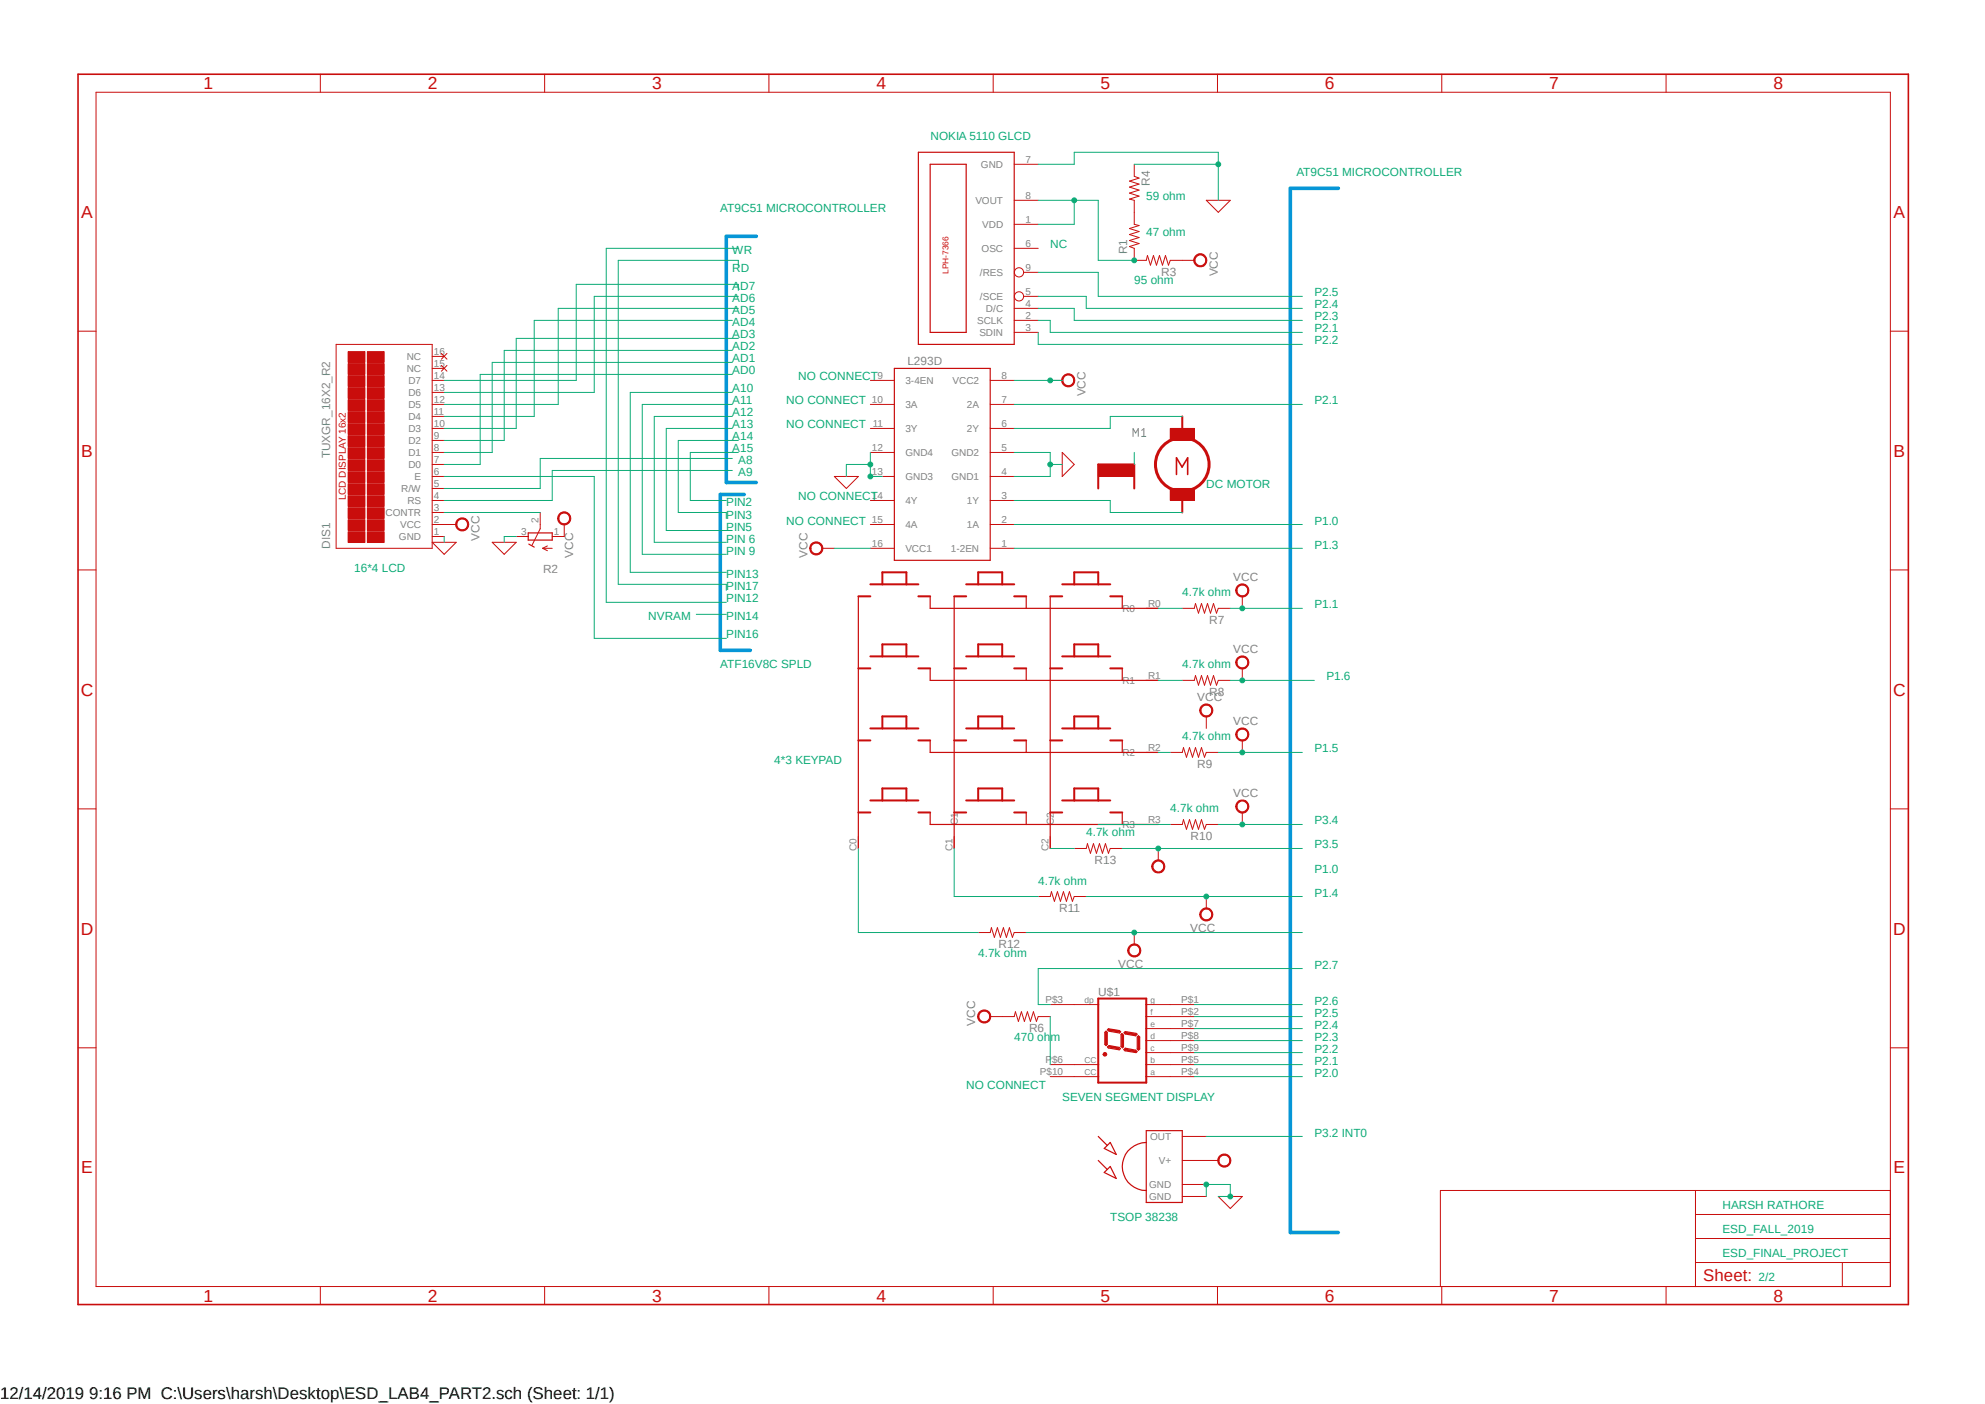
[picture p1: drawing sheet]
<svg xmlns="http://www.w3.org/2000/svg" width="420mm" height="297mm" viewBox="0 0 420 297" stroke-linecap="round" stroke-linejoin="round" font-family="sans-serif">
<path d="M16 15.4l388.2 261.2M404.2 15.4l-388.2 261.2" fill="none" stroke="#fff" stroke-width=".21"/>
<path d="M239.7 92.3v-1.6l.6 .9 .5-.9v1.6M241.6 91.1l.4-.4v1.6M241.6 92.3h.8" fill="none" stroke="#808080" stroke-width=".21"/>
<path d="M71.1 72.9h20.3v43.1h-20.3z" fill="none" stroke="#c90d0c" stroke-width=".21"/>
<path d="M73.7 112.5h3.5v2.3h-3.5z" fill-rule="evenodd" fill="#c90d0c"/>
<path d="M73.7 112.5h3.5v2.3h-3.5z" fill="none" stroke="#c90d0c" stroke-width=".21"/>
<path d="M77.7 112.5h3.6v2.3h-3.6z" fill-rule="evenodd" fill="#c90d0c"/>
<path d="M77.7 112.5h3.6v2.3h-3.6z" fill="none" stroke="#c90d0c" stroke-width=".21"/>
<path d="M73.7 109.9h3.5v2.3h-3.5z" fill-rule="evenodd" fill="#c90d0c"/>
<path d="M73.7 109.9h3.5v2.3h-3.5z" fill="none" stroke="#c90d0c" stroke-width=".21"/>
<path d="M77.7 109.9h3.6v2.3h-3.6z" fill-rule="evenodd" fill="#c90d0c"/>
<path d="M77.7 109.9h3.6v2.3h-3.6z" fill="none" stroke="#c90d0c" stroke-width=".21"/>
<path d="M73.7 107.4h3.5v2.3h-3.5z" fill-rule="evenodd" fill="#c90d0c"/>
<path d="M73.7 107.4h3.5v2.3h-3.5z" fill="none" stroke="#c90d0c" stroke-width=".21"/>
<path d="M77.7 107.4h3.6v2.3h-3.6z" fill-rule="evenodd" fill="#c90d0c"/>
<path d="M77.7 107.4h3.6v2.3h-3.6z" fill="none" stroke="#c90d0c" stroke-width=".21"/>
<path d="M73.7 104.9h3.5v2.2h-3.5z" fill-rule="evenodd" fill="#c90d0c"/>
<path d="M73.7 104.9h3.5v2.2h-3.5z" fill="none" stroke="#c90d0c" stroke-width=".21"/>
<path d="M77.7 104.9h3.6v2.2h-3.6z" fill-rule="evenodd" fill="#c90d0c"/>
<path d="M77.7 104.9h3.6v2.2h-3.6z" fill="none" stroke="#c90d0c" stroke-width=".21"/>
<path d="M73.7 102.3h3.5v2.3h-3.5z" fill-rule="evenodd" fill="#c90d0c"/>
<path d="M73.7 102.3h3.5v2.3h-3.5z" fill="none" stroke="#c90d0c" stroke-width=".21"/>
<path d="M77.7 102.3h3.6v2.3h-3.6z" fill-rule="evenodd" fill="#c90d0c"/>
<path d="M77.7 102.3h3.6v2.3h-3.6z" fill="none" stroke="#c90d0c" stroke-width=".21"/>
<path d="M73.7 99.8h3.5v2.3h-3.5z" fill-rule="evenodd" fill="#c90d0c"/>
<path d="M73.7 99.8h3.5v2.3h-3.5z" fill="none" stroke="#c90d0c" stroke-width=".21"/>
<path d="M77.7 99.8h3.6v2.3h-3.6z" fill-rule="evenodd" fill="#c90d0c"/>
<path d="M77.7 99.8h3.6v2.3h-3.6z" fill="none" stroke="#c90d0c" stroke-width=".21"/>
<path d="M73.7 97.2h3.5v2.3h-3.5z" fill-rule="evenodd" fill="#c90d0c"/>
<path d="M73.7 97.2h3.5v2.3h-3.5z" fill="none" stroke="#c90d0c" stroke-width=".21"/>
<path d="M77.7 97.2h3.6v2.3h-3.6z" fill-rule="evenodd" fill="#c90d0c"/>
<path d="M77.7 97.2h3.6v2.3h-3.6z" fill="none" stroke="#c90d0c" stroke-width=".21"/>
<path d="M73.7 94.7h3.5v2.3h-3.5z" fill-rule="evenodd" fill="#c90d0c"/>
<path d="M73.7 94.7h3.5v2.3h-3.5z" fill="none" stroke="#c90d0c" stroke-width=".21"/>
<path d="M77.7 94.7h3.6v2.3h-3.6z" fill-rule="evenodd" fill="#c90d0c"/>
<path d="M77.7 94.7h3.6v2.3h-3.6z" fill="none" stroke="#c90d0c" stroke-width=".21"/>
<path d="M73.7 92.2h3.5v2.2h-3.5z" fill-rule="evenodd" fill="#c90d0c"/>
<path d="M73.7 92.2h3.5v2.2h-3.5z" fill="none" stroke="#c90d0c" stroke-width=".21"/>
<path d="M77.7 92.2h3.6v2.2h-3.6z" fill-rule="evenodd" fill="#c90d0c"/>
<path d="M77.7 92.2h3.6v2.2h-3.6z" fill="none" stroke="#c90d0c" stroke-width=".21"/>
<path d="M73.7 89.6h3.5v2.3h-3.5z" fill-rule="evenodd" fill="#c90d0c"/>
<path d="M73.7 89.6h3.5v2.3h-3.5z" fill="none" stroke="#c90d0c" stroke-width=".21"/>
<path d="M77.7 89.6h3.6v2.3h-3.6z" fill-rule="evenodd" fill="#c90d0c"/>
<path d="M77.7 89.6h3.6v2.3h-3.6z" fill="none" stroke="#c90d0c" stroke-width=".21"/>
<path d="M73.7 87.1h3.5v2.3h-3.5z" fill-rule="evenodd" fill="#c90d0c"/>
<path d="M73.7 87.1h3.5v2.3h-3.5z" fill="none" stroke="#c90d0c" stroke-width=".21"/>
<path d="M77.7 87.1h3.6v2.3h-3.6z" fill-rule="evenodd" fill="#c90d0c"/>
<path d="M77.7 87.1h3.6v2.3h-3.6z" fill="none" stroke="#c90d0c" stroke-width=".21"/>
<path d="M73.7 84.5h3.5v2.3h-3.5z" fill-rule="evenodd" fill="#c90d0c"/>
<path d="M73.7 84.5h3.5v2.3h-3.5z" fill="none" stroke="#c90d0c" stroke-width=".21"/>
<path d="M77.7 84.5h3.6v2.3h-3.6z" fill-rule="evenodd" fill="#c90d0c"/>
<path d="M77.7 84.5h3.6v2.3h-3.6z" fill="none" stroke="#c90d0c" stroke-width=".21"/>
<path d="M73.7 82h3.5v2.3h-3.5z" fill-rule="evenodd" fill="#c90d0c"/>
<path d="M73.7 82h3.5v2.3h-3.5z" fill="none" stroke="#c90d0c" stroke-width=".21"/>
<path d="M77.7 82h3.6v2.3h-3.6z" fill-rule="evenodd" fill="#c90d0c"/>
<path d="M77.7 82h3.6v2.3h-3.6z" fill="none" stroke="#c90d0c" stroke-width=".21"/>
<path d="M73.7 79.5h3.5v2.2h-3.5z" fill-rule="evenodd" fill="#c90d0c"/>
<path d="M73.7 79.5h3.5v2.2h-3.5z" fill="none" stroke="#c90d0c" stroke-width=".21"/>
<path d="M77.7 79.5h3.6v2.2h-3.6z" fill-rule="evenodd" fill="#c90d0c"/>
<path d="M77.7 79.5h3.6v2.2h-3.6z" fill="none" stroke="#c90d0c" stroke-width=".21"/>
<path d="M73.7 76.9h3.5v2.3h-3.5z" fill-rule="evenodd" fill="#c90d0c"/>
<path d="M73.7 76.9h3.5v2.3h-3.5z" fill="none" stroke="#c90d0c" stroke-width=".21"/>
<path d="M77.7 76.9h3.6v2.3h-3.6z" fill-rule="evenodd" fill="#c90d0c"/>
<path d="M77.7 76.9h3.6v2.3h-3.6z" fill="none" stroke="#c90d0c" stroke-width=".21"/>
<path d="M73.7 74.4h3.5v2.3h-3.5z" fill-rule="evenodd" fill="#c90d0c"/>
<path d="M73.7 74.4h3.5v2.3h-3.5z" fill="none" stroke="#c90d0c" stroke-width=".21"/>
<path d="M77.7 74.4h3.6v2.3h-3.6z" fill-rule="evenodd" fill="#c90d0c"/>
<g fill="none" stroke="#c90d0c" stroke-width=".21">
<path d="M77.7 74.4h3.6v2.3h-3.6zM91.4 77.9h2.6M91.4 75.4h2.6M93.4 77.3l1.2 1.2M93.4 74.8l1.2 1.2M94.6 77.3l-1.2 1.2M94.6 74.8l-1.2 1.2M91.4 98.3h2.6M91.4 95.7h2.6M91.4 93.2h2.6M91.4 90.6h2.6M91.4 88.1h2.6"/>
<path d="M91.4 85.6h2.6M91.4 83h2.6M91.4 80.5h2.6M91.4 113.5h2.6M91.4 111h2.6M91.4 108.4h2.6M91.4 105.9h2.6M91.4 103.3h2.6M91.4 100.8h2.6M91.4 114.7h5.1l-2.5 2.6zM104.1 114.7h5.1l-2.5 2.6zM109.2 113.5h2.6"/>
<path d="M114.3 108.4v3.4l-1.7 3.6M114.8 116h2M114.8 116l1 .5M115.8 115.5l-1 .5M116.8 113.5h2.6"/>
</g>
<path d="M111.8 112.7h5v1.6h-5zM111.9 115.1l1.1 .6" fill="none" stroke="#c90d0c" stroke-width=".25"/>
<path d="M118.3 108.8a1.4 1.4 0 0 1 2.3 .1 1.4 1.4 0 0 1-.8 2.1 1.4 1.4 0 0 1-1.8-1.3h.2a1.13 1.13 0 0 1 1.6-1.1 1.13 1.13 0 0 1 .4 1.8 1.13 1.13 0 0 1-1.9-.3l-.1-.4h-.2z" fill-rule="evenodd" fill="#c90d0c"/>
<path d="M118.3 108.8a1.4 1.4 0 0 1 2.3 .1 1.4 1.4 0 0 1-.8 2.1 1.4 1.4 0 0 1-1.8-1.3h.2a1.13 1.13 0 0 1 1.6-1.1 1.13 1.13 0 0 1 .4 1.8 1.13 1.13 0 0 1-1.9-.3l-.1-.4h-.2zM119.4 111v2.5" fill="none" stroke="#c90d0c" stroke-width=".21"/>
<path d="M96.7 110a1.4 1.4 0 0 1 2.3 .2 1.4 1.4 0 0 1-.8 2.1 1.4 1.4 0 0 1-1.8-1.3h.2a1.13 1.13 0 0 1 1.6-1.2 1.13 1.13 0 0 1 .4 1.9 1.13 1.13 0 0 1-1.9-.4l-.1-.3h-.2z" fill-rule="evenodd" fill="#c90d0c"/>
<g fill="none" stroke="#c90d0c" stroke-width=".21">
<path d="M214.6 34.8h5.1M240 34.8v2.5l1 .4-2 .6 2 .6-2 .7 2 .6-2 .7 2 .6-2 .6 1 .3v5.1l1 .2-2 .6 2 .7-2 .6 2 .6-2 .7 2 .6-2 .7 1 .3v2.6h2.5l.3-1 .6 2 .7-2 .6 2 .6-2 .7 2 .6-2 .6 2 .4-1h2.5M214.6 47.5h5.1M214.6 52.5h5.1M214.6 42.4h5.1M216.6 57.6h3.1M255.2 42.4h5.1l-2.5 2.5zM214.6 67.8h5.1M214.6 70.3h5.1M214.6 65.2h5.1M216.6 62.7h3.1M94 111h2.5"/>
<path d="M96.7 110a1.4 1.4 0 0 1 2.3 .2 1.4 1.4 0 0 1-.8 2.1 1.4 1.4 0 0 1-1.8-1.3h.2a1.13 1.13 0 0 1 1.6-1.2 1.13 1.13 0 0 1 .4 1.9 1.13 1.13 0 0 1-1.9-.4l-.1-.3h-.2z"/>
<circle cx="215.6" cy="57.6" r=".98"/>
<circle cx="215.6" cy="62.7" r=".98"/>
</g>
<path d="M194.3 32.2h20.3v40.7h-20.3zM196.8 34.8h7.6v35.5h-7.6z" fill="none" stroke="#c90d0c" stroke-width=".25"/>
<path d="M252.9 54.2a1.39 1.39 0 0 1 2.2 .1 1.39 1.39 0 0 1-.8 2.1 1.39 1.39 0 0 1-1.7-1.3h.2a1.15 1.15 0 0 1 1.6-1.2 1.15 1.15 0 0 1 .4 1.9 1.15 1.15 0 0 1-1.9-.3l-.1-.4h-.2z" fill-rule="evenodd" fill="#c90d0c"/>
<g fill="none" stroke="#c90d0c" stroke-width=".21">
<path d="M250.1 55.1h2.6M252.9 54.2a1.39 1.39 0 0 1 2.2 .1 1.39 1.39 0 0 1-.8 2.1 1.39 1.39 0 0 1-1.7-1.3h.2a1.15 1.15 0 0 1 1.6-1.2 1.15 1.15 0 0 1 .4 1.9 1.15 1.15 0 0 1-1.9-.3l-.1-.4h-.2zM184.1 95.7h5.1M184.1 90.6h5.1M184.1 85.6h5.1M184.1 80.5h5.1M209.5 95.7h5.1M209.5 90.6h5.1M209.5 85.6h5.1M209.5 80.5h5.1M224.7 95.7l2.6 2.6-2.6 2.5zM176.5 100.8h5.1l-2.5 2.5z"/>
<path d="M184.1 116h5.1M184.1 111h5.1M184.1 105.9h5.1M184.1 100.8h5.1M209.5 116h5.1M209.5 111h5.1M209.5 105.9h5.1M209.5 100.8h5.1"/>
</g>
<path d="M189.2 77.9h20.3v40.6h-20.3z" fill="none" stroke="#c90d0c" stroke-width=".25"/>
<path d="M225 79.6a1.39 1.39 0 0 1 2.2 .1 1.39 1.39 0 0 1-.8 2.1 1.39 1.39 0 0 1-1.8-1.3h.3a1.15 1.15 0 0 1 1.5-1.2 1.15 1.15 0 0 1 .4 1.9 1.15 1.15 0 0 1-1.8-.3l-.1-.4h-.3z" fill-rule="evenodd" fill="#c90d0c"/>
<path d="M225 79.6a1.39 1.39 0 0 1 2.2 .1 1.39 1.39 0 0 1-.8 2.1 1.39 1.39 0 0 1-1.8-1.3h.3a1.15 1.15 0 0 1 1.5-1.2 1.15 1.15 0 0 1 .4 1.9 1.15 1.15 0 0 1-1.8-.3l-.1-.4h-.3zM222.2 80.5h2.5" fill="none" stroke="#c90d0c" stroke-width=".21"/>
<circle cx="250.1" cy="98.3" r="5.7" fill="none" stroke="#c90d0c" stroke-width=".64"/>
<path d="M248.9 100.4v-3.5l1.2 1.9 1.2-1.9v3.5" fill="none" stroke="#c90d0c" stroke-width=".34"/>
<path d="M247.6 103.3h5.1v2.6h-5.1z" fill-rule="evenodd" fill="#c90d0c"/>
<path d="M247.6 103.3h5.1v2.6h-5.1z" fill="none" stroke="#c90d0c" stroke-width=".21"/>
<path d="M247.6 90.6h5.1v2.6h-5.1z" fill-rule="evenodd" fill="#c90d0c"/>
<path d="M247.6 90.6h5.1v2.6h-5.1z" fill="none" stroke="#c90d0c" stroke-width=".21"/>
<path d="M232.4 98.3h7.6v2.5h-7.6z" fill-rule="evenodd" fill="#c90d0c"/>
<path d="M232.4 98.3h7.6v2.5h-7.6zM227.3 212.5h5.2M242.4 212.5h5.2M242.4 215.1h5.2M242.4 217.6h5.2M227.3 225.2h5.2M227.3 227.8h5.2M242.4 225.2h5.2M242.4 220.1h5.2M242.4 227.8h5.2M242.4 222.7h5.2" fill="none" stroke="#c90d0c" stroke-width=".21"/>
<path d="M250.1 88.1v2.5M232.4 103.3v-5h7.6v5M250.1 105.9v2.5M232.4 211.2h10.1v17.8h-10.1zM234 218.5v2.4M234.5 217.8l2.3 .4M237.4 218.9v2.5M238.1 218.5l2.1 .4M240.9 219.4v2.5M234.7 221.4l2 .4M238.1 222l2.1 .4" fill="none" stroke="#c90d0c" stroke-width=".42"/>
<path d="M233.8 222.9v.3" fill="none" stroke="#c90d0c" stroke-width=".34"/>
<path d="M234 218.1l.3 .3v2.5l-.3 .3-.2-.3v-2.5zM234.3 217.8l.2-.2 2.4 .4 .2 .3-.2 .2-2.2-.4zM237.2 218.8l.2-.1 .3 .3v2.4l-.2 .3-.3-.3zM237.8 218.5l.3-.3 2.3 .4 .2 .2-.3 .3-2.2-.4zM240.6 219.4l.3-.3 .2 .3v2.5l-.2 .3-.3-.3zM234.3 221.5l.4-.3 2.1 .4 .3 .2-.3 .3-2.3-.4zM237.8 222l.3-.3 2.2 .5 .3 .3-.2 .2-2.4-.4z" fill="none" stroke="#c90d0c" stroke-width=".25"/>
<path d="M233.5 222.8l.3-.2 .3 .2 .1 .3-.1 .2-.3 .1-.3-.1-.1-.2 .4-.2 .1 .2h-.5z" fill-rule="evenodd" fill="#c90d0c"/>
<g fill="none" stroke="#c90d0c" stroke-width=".21">
<path d="M242.5 128.7h2.6M242.5 143.9h2.6M242.5 159.2h2.6M181.6 177v2.5M201.9 177v2.5M222.2 177v2.5M242.5 174.4h2.6M212 215.1h2.6l.2-1.1 .7 2.1 .6-2.1 .6 2.1 .7-2.1 .6 2.1 .7-2.1 .6 2.1 .4-1h2.5M222.2 212.5h5.1M247.6 212.5h5.1M247.6 215.1h5.1M247.6 217.6h5.1"/>
<path d="M222.2 225.2h5.1M222.2 227.8h5.1M233.5 222.8l.3-.2 .3 .2 .1 .3-.1 .2-.3 .1-.3-.1-.1-.2 .4-.2 .1 .2h-.5zM247.6 220.1h5.1M247.6 225.2h5.1M247.6 227.8h5.1M247.6 222.7h5.1"/>
</g>
<g fill="none" stroke="#c90d0c" stroke-width=".42">
<path d="M181.6 126.2h2.5M184.1 138.9h10.2M184.1 123.6h10.2M186.7 138.9v-2.6h5.1v2.6M186.7 123.6v-2.5h5.1v2.5M194.3 126.2h2.5M201.9 126.2h2.5M204.4 138.9h10.2M204.4 123.6h10.2M207 123.6v-2.5h5v2.5M207 138.9v-2.6h5v2.6M214.6 126.2h2.5"/>
<path d="M222.2 126.2h2.5M224.7 138.9h10.2M224.7 123.6h10.2M227.3 138.9v-2.6h5.1v2.6M227.3 123.6v-2.5h5.1v2.5M234.9 126.2h2.5M181.6 141.4h2.5M181.6 156.6h2.5M184.1 154.1h10.2M186.7 154.1v-2.5h5.1v2.5M194.3 141.4h2.5M194.3 156.6h2.5"/>
<path d="M201.9 141.4h2.5M201.9 156.6h2.5M204.4 154.1h10.2M207 154.1v-2.5h5v2.5M214.6 141.4h2.5M214.6 156.6h2.5M222.2 141.4h2.5M222.2 156.6h2.5M224.7 154.1h10.2M227.3 154.1v-2.5h5.1v2.5M234.9 141.4h2.5M234.9 156.6h2.5"/>
<path d="M181.6 171.9h2.5M184.1 169.3h10.2M186.7 169.3v-2.5h5.1v2.5M194.3 171.9h2.5M201.9 171.9h2.5M204.4 169.3h10.2M207 169.3v-2.5h5v2.5M214.6 171.9h2.5M222.2 171.9h2.5M224.7 169.3h10.2M227.3 169.3v-2.5h5.1v2.5M234.9 171.9h2.5"/>
</g>
<g fill="none" stroke="#c90d0c" stroke-width=".25">
<path d="M181.6 126.2v53.3M196.8 126.2v2.5h48.3M201.9 126.2v53.3M217.1 126.2v2.5M222.2 126.2v53.3M237.4 126.2v2.5M196.8 141.4v2.5h48.3M196.8 156.6v2.6h48.3M217.1 141.4v2.5M217.1 156.6v2.6M237.4 141.4v2.5M237.4 156.6v2.6"/>
<path d="M196.8 171.9v2.5h48.3M217.1 171.9v2.5M237.4 171.9v2.5"/>
</g>
<path d="M207.2 214.1a1.4 1.4 0 0 1 2.2 .2 1.4 1.4 0 0 1-.8 2.1 1.4 1.4 0 0 1-1.8-1.3h.3a1.15 1.15 0 0 1 1.6-1.2 1.15 1.15 0 0 1 .4 1.9 1.15 1.15 0 0 1-1.9-.4l-.1-.3h-.3z" fill-rule="evenodd" fill="#c90d0c"/>
<path d="M207.2 214.1a1.4 1.4 0 0 1 2.2 .2 1.4 1.4 0 0 1-.8 2.1 1.4 1.4 0 0 1-1.8-1.3h.3a1.15 1.15 0 0 1 1.6-1.2 1.15 1.15 0 0 1 .4 1.9 1.15 1.15 0 0 1-1.9-.4l-.1-.3h-.3zM209.5 215.1h2.5" fill="none" stroke="#c90d0c" stroke-width=".21"/>
<path d="M171.6 115.1a1.41 1.41 0 0 1 2.3 .1 1.41 1.41 0 0 1-.7 2.1 1.41 1.41 0 0 1-1.9-1.3h.3a1.15 1.15 0 0 1 1.7-.9 1.15 1.15 0 0 1 .2 1.9 1.15 1.15 0 0 1-1.9-.6v-.4h-.3z" fill-rule="evenodd" fill="#c90d0c"/>
<path d="M171.6 115.1a1.41 1.41 0 0 1 2.3 .1 1.41 1.41 0 0 1-.7 2.1 1.41 1.41 0 0 1-1.9-1.3h.3a1.15 1.15 0 0 1 1.7-.9 1.15 1.15 0 0 1 .2 1.9 1.15 1.15 0 0 1-1.9-.6v-.4h-.3zM174 116h2.5M250.1 128.7h2.6l.2-1 .7 2 .6-2 .6 2 .7-2 .6 2 .7-2 .6 2 .4-1h2.5M247.6 159.2h2.5l.3-1 .6 2 .7-2 .6 2 .6-2 .7 2 .6-2 .6 2 .4-1h2.6M250.1 143.9h2.6l.2-1 .7 2 .6-2 .6 2 .7-2 .6 2 .7-2 .6 2 .4-1h2.5M227.3 179.5h2.5l.3-1 .6 2 .7-2 .6 2 .6-2 .7 2 .6-2 .6 2 .4-1h2.5M247.6 174.4h2.5l.3-1 .6 2 .7-2 .6 2 .6-2 .7 2 .6-2 .6 2 .4-1h2.6M207 197.3h2.5l.3-1 .6 2 .6-2 .7 2 .6-2 .6 2 .7-2 .6 2 .4-1h2.5M219.7 189.7h2.5l.3-1.1 .6 2.1 .6-2.1 .7 2.1 .6-2.1 .6 2.1 .7-2.1 .6 2.1 .4-1h2.5" fill="none" stroke="#c90d0c" stroke-width=".21"/>
<path d="M238.9 200.2a1.39 1.39 0 0 1 2.3 .2 1.39 1.39 0 0 1-.8 2 1.39 1.39 0 0 1-1.8-1.3h.2a1.15 1.15 0 0 1 1.6-1.1 1.15 1.15 0 0 1 .4 1.8 1.15 1.15 0 0 1-1.9-.3l-.1-.4h-.2z" fill-rule="evenodd" fill="#c90d0c"/>
<path d="M240 197.3v2.5M238.9 200.2a1.39 1.39 0 0 1 2.3 .2 1.39 1.39 0 0 1-.8 2 1.39 1.39 0 0 1-1.8-1.3h.2a1.15 1.15 0 0 1 1.6-1.1 1.15 1.15 0 0 1 .4 1.8 1.15 1.15 0 0 1-1.9-.3l-.1-.4h-.2z" fill="none" stroke="#c90d0c" stroke-width=".21"/>
<path d="M244 182.4a1.39 1.39 0 0 1 2.2 .2 1.39 1.39 0 0 1-.8 2.1 1.39 1.39 0 0 1-1.7-1.4h.2a1.15 1.15 0 0 1 1.6-1.1 1.15 1.15 0 0 1 .4 1.8 1.15 1.15 0 0 1-1.9-.3l-.1-.4h-.2z" fill-rule="evenodd" fill="#c90d0c"/>
<path d="M245.1 179.5v2.5M244 182.4a1.39 1.39 0 0 1 2.2 .2 1.39 1.39 0 0 1-.8 2.1 1.39 1.39 0 0 1-1.7-1.4h.2a1.15 1.15 0 0 1 1.6-1.1 1.15 1.15 0 0 1 .4 1.8 1.15 1.15 0 0 1-1.9-.3l-.1-.4h-.2z" fill="none" stroke="#c90d0c" stroke-width=".21"/>
<path d="M261.8 169.7a1.39 1.39 0 0 1 2.2 .2 1.39 1.39 0 0 1-.8 2.1 1.39 1.39 0 0 1-1.7-1.4h.2a1.15 1.15 0 0 1 1.6-1.1 1.15 1.15 0 0 1 .4 1.8 1.15 1.15 0 0 1-1.9-.3l-.1-.4h-.2z" fill-rule="evenodd" fill="#c90d0c"/>
<path d="M261.8 169.7a1.39 1.39 0 0 1 2.2 .2 1.39 1.39 0 0 1-.8 2.1 1.39 1.39 0 0 1-1.7-1.4h.2a1.15 1.15 0 0 1 1.6-1.1 1.15 1.15 0 0 1 .4 1.8 1.15 1.15 0 0 1-1.9-.3l-.1-.4h-.2zM262.8 171.9v2.5" fill="none" stroke="#c90d0c" stroke-width=".21"/>
<path d="M261.8 154.5a1.39 1.39 0 0 1 2.2 .1 1.39 1.39 0 0 1-.8 2.1 1.39 1.39 0 0 1-1.7-1.3h.2a1.15 1.15 0 0 1 1.6-1.2 1.15 1.15 0 0 1 .4 1.9 1.15 1.15 0 0 1-1.9-.4l-.1-.3h-.2z" fill-rule="evenodd" fill="#c90d0c"/>
<path d="M261.8 154.5a1.39 1.39 0 0 1 2.2 .1 1.39 1.39 0 0 1-.8 2.1 1.39 1.39 0 0 1-1.7-1.3h.2a1.15 1.15 0 0 1 1.6-1.2 1.15 1.15 0 0 1 .4 1.9 1.15 1.15 0 0 1-1.9-.4l-.1-.3h-.2zM262.8 156.6v2.6" fill="none" stroke="#c90d0c" stroke-width=".21"/>
<path d="M261.8 139.2a1.4 1.4 0 0 1 2.2 .2 1.4 1.4 0 0 1-.8 2.1 1.4 1.4 0 0 1-1.7-1.4h.2a1.15 1.15 0 0 1 1.6-1.1 1.15 1.15 0 0 1 .4 1.9 1.15 1.15 0 0 1-1.9-.4l-.1-.4h-.2z" fill-rule="evenodd" fill="#c90d0c"/>
<path d="M261.8 139.2a1.4 1.4 0 0 1 2.2 .2 1.4 1.4 0 0 1-.8 2.1 1.4 1.4 0 0 1-1.7-1.4h.2a1.15 1.15 0 0 1 1.6-1.1 1.15 1.15 0 0 1 .4 1.9 1.15 1.15 0 0 1-1.9-.4l-.1-.4h-.2zM262.8 141.4v2.5" fill="none" stroke="#c90d0c" stroke-width=".21"/>
<path d="M254.2 149.4a1.39 1.39 0 0 1 2.2 .2 1.39 1.39 0 0 1-.8 2 1.39 1.39 0 0 1-1.8-1.3h.3a1.15 1.15 0 0 1 1.5-1.1 1.15 1.15 0 0 1 .5 1.8 1.15 1.15 0 0 1-1.9-.3l-.1-.4h-.3z" fill-rule="evenodd" fill="#c90d0c"/>
<path d="M254.2 149.4a1.39 1.39 0 0 1 2.2 .2 1.39 1.39 0 0 1-.8 2 1.39 1.39 0 0 1-1.8-1.3h.3a1.15 1.15 0 0 1 1.5-1.1 1.15 1.15 0 0 1 .5 1.8 1.15 1.15 0 0 1-1.9-.3l-.1-.4h-.3zM255.2 151.6v2.5" fill="none" stroke="#c90d0c" stroke-width=".21"/>
<path d="M261.8 124a1.4 1.4 0 0 1 2.2 .2 1.4 1.4 0 0 1-.8 2.1 1.4 1.4 0 0 1-1.7-1.4h.2a1.15 1.15 0 0 1 1.6-1.1 1.15 1.15 0 0 1 .4 1.9 1.15 1.15 0 0 1-1.9-.4l-.1-.4h-.2z" fill-rule="evenodd" fill="#c90d0c"/>
<path d="M261.8 124a1.4 1.4 0 0 1 2.2 .2 1.4 1.4 0 0 1-.8 2.1 1.4 1.4 0 0 1-1.7-1.4h.2a1.15 1.15 0 0 1 1.6-1.1 1.15 1.15 0 0 1 .4 1.9 1.15 1.15 0 0 1-1.9-.4l-.1-.4h-.2zM262.8 126.2v2.5" fill="none" stroke="#c90d0c" stroke-width=".21"/>
<path d="M254.2 192.6a1.39 1.39 0 0 1 2.2 .1 1.39 1.39 0 0 1-.8 2.1 1.39 1.39 0 0 1-1.8-1.3h.3a1.15 1.15 0 0 1 1.5-1.2 1.15 1.15 0 0 1 .5 1.9 1.15 1.15 0 0 1-1.9-.4l-.1-.3h-.3z" fill-rule="evenodd" fill="#c90d0c"/>
<path d="M254.2 192.6a1.39 1.39 0 0 1 2.2 .1 1.39 1.39 0 0 1-.8 2.1 1.39 1.39 0 0 1-1.8-1.3h.3a1.15 1.15 0 0 1 1.5-1.2 1.15 1.15 0 0 1 .5 1.9 1.15 1.15 0 0 1-1.9-.4l-.1-.3h-.3zM255.2 189.7v2.5M250.1 250.6h5.1M250.1 240.4h5.1M250.1 245.5h5.1M250.1 253.1h5.1" fill="none" stroke="#c90d0c" stroke-width=".21"/>
<path d="M242.5 239.2h7.6v15.2h-7.6zM232.4 240.4l1.9 1.9M232.4 245.5l1.9 1.9M233.6 248l1.3-1.2 1.3 2.5zM233.6 243l1.3-1.3 1.3 2.5zM242.5 241.7a5.1 5.1 0 0 0-5.1 5.1 5.1 5.1 0 0 0 5.1 5" fill="none" stroke="#c90d0c" stroke-width=".25"/>
<path d="M258 244.6a1.4 1.4 0 0 1 2.2 .2 1.4 1.4 0 0 1-.8 2.1 1.4 1.4 0 0 1-1.8-1.4h.3a1.15 1.15 0 0 1 1.6-1.1 1.15 1.15 0 0 1 .4 1.9 1.15 1.15 0 0 1-1.9-.4l-.1-.4h-.3z" fill-rule="evenodd" fill="#c90d0c"/>
<g fill="none" stroke="#c90d0c" stroke-width=".21">
<path d="M20.3 19.5h379.7v252.7h-379.7zM67.8 15.7v3.8M115.2 15.7v3.8M162.7 15.7v3.8M210.1 15.7v3.8M257.6 15.7v3.8M305.1 15.7v3.8M352.5 15.7v3.8M16.5 70.1h3.8M400 70.1h3.8M16.5 120.6h3.8M400 120.6h3.8"/>
<path d="M16.5 171.1h3.8M400 171.1h3.8M16.5 221.7h3.8M400 221.7h3.8M255.2 245.5h2.6M257.8 253.1h5l-2.5 2.6zM258 244.6a1.4 1.4 0 0 1 2.2 .2 1.4 1.4 0 0 1-.8 2.1 1.4 1.4 0 0 1-1.8-1.4h.3a1.15 1.15 0 0 1 1.6-1.1 1.15 1.15 0 0 1 .4 1.9 1.15 1.15 0 0 1-1.9-.4l-.1-.4h-.3zM358.7 251.8v20.4M358.7 256.9h41.3M400 251.8h-95.2v20.4M67.8 272.2v3.8M115.2 272.2v3.8"/>
<path d="M162.7 272.2v3.8M210.1 272.2v3.8M257.6 272.2v3.8M305.1 272.2v3.8M352.5 272.2v3.8M358.7 267.1h41.3M358.7 262h41.3M389.8 267.1v5.1"/>
</g>
<path d="M16.5 15.7h387.3v260.3h-387.3z" fill="none" stroke="#c90d0c" stroke-width=".34"/>
<path d="M283.2 39.8h-10.2v220.9h10.2M160 50h-6.3v52.1h6.3M157.5 104.6h-5.1v33h6.3" fill="none" stroke="#0696d7" stroke-width=".76"/>
<path d="M219.7 34.8h7.6v-2.6h30.5v10.2M240 34.8h17.8M156.2 61.4v-1.2h-34.3v20.3h-27.9M156.2 62.7h-30.5v20.3h-31.7M94 113.5v1.2M109.2 113.5h-2.5v1.2" fill="none" stroke="#0dab76" stroke-width=".21"/>
<circle cx="257.8" cy="34.8" r=".51" fill="#0dab76"/>
<g fill="none" stroke="#0dab76" stroke-width=".21">
<path d="M184.1 98.3h-5v2.5M184.1 95.7v5.1h2.6"/>
<circle cx="257.8" cy="34.8" r=".51"/>
</g>
<circle cx="184.1" cy="98.3" r=".51" fill="#0dab76"/>
<circle cx="184.1" cy="98.3" r=".51" fill="none" stroke="#0dab76" stroke-width=".21"/>
<circle cx="184.1" cy="100.8" r=".51" fill="#0dab76"/>
<g fill="none" stroke="#0dab76" stroke-width=".21">
<path d="M214.6 95.7h7.6v5.1h-7.6M222.2 98.3h2.5"/>
<circle cx="184.1" cy="100.8" r=".51"/>
</g>
<circle cx="222.2" cy="98.3" r=".51" fill="#0dab76"/>
<g fill="none" stroke="#0dab76" stroke-width=".21">
<path d="M257.8 253.1h2.5M260.3 250.6h-5.1v2.5"/>
<circle cx="222.2" cy="98.3" r=".51"/>
</g>
<circle cx="255.2" cy="250.6" r=".51" fill="#0dab76"/>
<g fill="none" stroke="#0dab76" stroke-width=".21">
<path d="M260.3 250.6v2.5"/>
<circle cx="255.2" cy="250.6" r=".51"/>
</g>
<circle cx="260.3" cy="253.1" r=".51" fill="#0dab76"/>
<g fill="none" stroke="#0dab76" stroke-width=".21">
<path d="M214.6 80.5h10.1M94 108.4h20.3"/>
<circle cx="260.3" cy="253.1" r=".51"/>
</g>
<circle cx="222.2" cy="80.5" r=".51" fill="#0dab76"/>
<g fill="none" stroke="#0dab76" stroke-width=".21">
<path d="M176.5 116h7.6M217.1 197.3h58.4"/>
<circle cx="222.2" cy="80.5" r=".51"/>
</g>
<circle cx="240" cy="197.3" r=".51" fill="#0dab76"/>
<g fill="none" stroke="#0dab76" stroke-width=".21">
<path d="M229.8 189.7h45.7"/>
<circle cx="240" cy="197.3" r=".51"/>
</g>
<circle cx="255.2" cy="189.7" r=".51" fill="#0dab76"/>
<g fill="none" stroke="#0dab76" stroke-width=".21">
<path d="M237.4 179.5h38.1"/>
<circle cx="255.2" cy="189.7" r=".51"/>
</g>
<circle cx="245.1" cy="179.5" r=".51" fill="#0dab76"/>
<g fill="none" stroke="#0dab76" stroke-width=".21">
<path d="M257.8 174.4h17.7"/>
<circle cx="245.1" cy="179.5" r=".51"/>
</g>
<circle cx="262.8" cy="174.4" r=".51" fill="#0dab76"/>
<g fill="none" stroke="#0dab76" stroke-width=".21">
<path d="M257.8 159.2h17.7"/>
<circle cx="262.8" cy="174.4" r=".51"/>
</g>
<circle cx="262.8" cy="159.2" r=".51" fill="#0dab76"/>
<g fill="none" stroke="#0dab76" stroke-width=".21">
<path d="M260.3 143.9h17.8"/>
<circle cx="262.8" cy="159.2" r=".51"/>
</g>
<circle cx="262.8" cy="143.9" r=".51" fill="#0dab76"/>
<g fill="none" stroke="#0dab76" stroke-width=".21">
<path d="M260.3 128.7h15.2"/>
<circle cx="262.8" cy="143.9" r=".51"/>
</g>
<circle cx="262.8" cy="128.7" r=".51" fill="#0dab76"/>
<g fill="none" stroke="#0dab76" stroke-width=".21">
<path d="M156.2 56.3v-1.2h-25.4v68.5h22.9v1.3M156.2 52.5h-27.9v74.9h25.4M219.7 42.4h12.7v12.7M227.3 42.4v5.1h-7.6M154.9 76.7h-50.8v19h-10.1M154.9 74.1h-48.2v19.1h-12.7M154.9 67.8h-41.9v20.3h-19M154.9 79.2h-53.3v19.1h-7.6M156.2 71.6h-47v19h-15.2M156.2 65.2h-38.1v20.4h-24.1M154.9 99.5h-38.1v6.4h-22.8M154.9 90.6h-13.9v21.6h13.9"/>
<path d="M154.9 88.1h-16.5v26.6h15.3M154.9 85.6h-19v31.7h17.8M154.9 83h-21.6v38.1h20.4M154.9 97h-40.6v6.3h-20.3M156.2 95.7h-10.2v10.2h7.7M156.2 93.2h-12.7v15.2h10.2v1.3M94 100.8h31.7v34.2h28M147.3 130h6.4"/>
<circle cx="262.8" cy="128.7" r=".51"/>
</g>
<circle cx="227.3" cy="42.4" r=".51" fill="#0dab76"/>
<g fill="none" stroke="#0dab76" stroke-width=".21">
<path d="M232.4 55.1h7.6"/>
<circle cx="227.3" cy="42.4" r=".51"/>
</g>
<circle cx="240" cy="55.1" r=".51" fill="#0dab76"/>
<g fill="none" stroke="#0dab76" stroke-width=".21">
<path d="M219.7 57.6h12.7v5.1h43.1M219.7 62.7h10.1v2.5h45.7M219.7 65.2h7.6v2.6h48.2M219.7 67.8h2.5v2.5h53.3M219.7 70.3v2.6h55.8M214.6 85.6h60.9M240 95.7v2.6M250.1 88.1h-15.2v2.5h-20.3M214.6 111h60.9M214.6 116h60.9M214.6 105.9h20.3v2.5h15.2M245.1 128.7h5"/>
<path d="M245.1 143.9h5M245.1 159.2h2.5M181.6 179.5v17.8h25.4M201.9 179.5v10.2h17.8M222.2 179.5h5.1M232.4 174.4h15.2M222.2 215.1v10.1M252.7 212.5h22.8M252.7 215.1h22.8M252.7 217.6h22.8M275.5 204.9h-55.8v7.6h2.5M252.7 220.1h22.8"/>
<path d="M252.7 222.7h22.8M252.7 225.2h22.8M252.7 227.8h22.8M255.2 240.4h20.3"/>
<circle cx="240" cy="55.1" r=".51"/>
</g>
<g font-size="3.7" fill="#c90d0c">
<text x="43.1" y="18.9">1</text>
<text x="90.5" y="18.9">2</text>
<text x="138" y="18.9">3</text>
<text x="185.4" y="18.9">4</text>
<text x="232.9" y="18.9">5</text>
<text x="280.3" y="18.9">6</text>
<text x="327.8" y="18.9">7</text>
<text x="375.3" y="18.9">8</text>
<text x="17.2" y="46.1">A</text>
<text x="400.6" y="46.1">A</text>
<text x="17.2" y="96.6">B</text>
<text x="400.6" y="96.6">B</text>
<text x="17.1" y="147.1">C</text>
<text x="400.6" y="147.1">C</text>
<text x="17.1" y="197.7">D</text>
<text x="400.6" y="197.7">D</text>
<text x="17.2" y="248.2">E</text>
<text x="400.6" y="248.2">E</text>
<text x="43.1" y="275.4">1</text>
<text x="90.5" y="275.4">2</text>
<text x="138" y="275.4">3</text>
<text x="185.4" y="275.4">4</text>
<text x="232.9" y="275.4">5</text>
<text x="280.3" y="275.4">6</text>
<text x="327.8" y="275.4">7</text>
<text x="375.3" y="275.4">8</text>
</g>
<text font-size="3.6" fill="#c90d0c" x="360.4" y="271">Sheet:</text>
<text font-size="3.6" x="0" y="296">12/14/2019 9:16 PM C:\Users\harsh\Desktop\ESD_LAB4_PART2.sch (Sheet: 1/1)</text>
<g font-size="2.5" fill="#0dab76">
<text x="196.9" y="29.7">NOKIA 5110 GLCD</text>
<text x="274.3" y="37.3">AT9C51 MICROCONTROLLER</text>
<text x="152.4" y="44.9">AT9C51 MICROCONTROLLER</text>
<text x="242.5" y="42.4">59 ohm</text>
<text x="154.9" y="53.8">WR</text>
<text x="222.2" y="52.5">NC</text>
<text x="242.5" y="50">47 ohm</text>
<text x="154.9" y="57.6">RD</text>
<text x="154.9" y="64">AD6</text>
<text x="154.9" y="61.4">AD7</text>
<text x="240" y="60.2">95 ohm</text>
<text x="278.1" y="62.7">P2.5</text>
<text x="278.1" y="65.2">P2.4</text>
<text x="154.9" y="71.6">AD3</text>
<text x="154.9" y="69">AD4</text>
<text x="154.9" y="66.5">AD5</text>
<text x="278.1" y="67.8">P2.3</text>
<text x="278.1" y="70.3">P2.1</text>
<text x="154.9" y="74.1">AD2</text>
<text x="154.9" y="76.7">AD1</text>
<text x="278.1" y="72.9">P2.2</text>
<text x="154.9" y="79.2">AD0</text>
<text x="154.9" y="83">A10</text>
<text x="168.9" y="80.5">NO CONNECT</text>
<text x="154.9" y="88.1">A12</text>
<text x="154.9" y="85.6">A11</text>
<text x="166.4" y="85.6">NO CONNECT</text>
<text x="278.1" y="85.6">P2.1</text>
<text x="154.9" y="90.6">A13</text>
<text x="154.9" y="93.2">A14</text>
<text x="154.9" y="95.7">A15</text>
<text x="166.4" y="90.6">NO CONNECT</text>
<text x="156.2" y="98.3">A8</text>
<text x="156.2" y="100.8">A9</text>
<text x="153.7" y="107.1">PIN2</text>
<text x="168.9" y="105.9">NO CONNECT</text>
<text x="255.2" y="103.3">DC MOTOR</text>
<text x="153.7" y="109.7">PIN3</text>
<text x="153.7" y="112.2">PIN5</text>
<text x="166.4" y="111">NO CONNECT</text>
<text x="278.1" y="111">P1.0</text>
<text x="153.7" y="114.8">PIN 6</text>
<text x="153.7" y="117.3">PIN 9</text>
<text x="278.1" y="116">P1.3</text>
<text x="74.9" y="121.1">16*4 LCD</text>
<text x="153.7" y="122.3">PIN13</text>
<text x="153.7" y="124.9">PIN17</text>
<text x="137.2" y="131.2">NVRAM</text>
<text x="153.7" y="127.4">PIN12</text>
<text x="153.7" y="131.2">PIN14</text>
<text x="250.2" y="126.2">4.7k ohm</text>
<text x="278.1" y="128.7">P1.1</text>
<text x="153.7" y="135">PIN16</text>
<text x="152.4" y="141.4">ATF16V8C SPLD</text>
<text x="250.2" y="141.4">4.7k ohm</text>
<text x="280.6" y="143.9">P1.6</text>
<text x="163.8" y="161.7">4*3 KEYPAD</text>
<text x="250.2" y="156.6">4.7k ohm</text>
<text x="278.1" y="159.2">P1.5</text>
<text x="247.6" y="171.9">4.7k ohm</text>
<text x="229.8" y="177">4.7k ohm</text>
<text x="278.1" y="174.4">P3.4</text>
<text x="278.1" y="179.5">P3.5</text>
<text x="278.1" y="184.6">P1.0</text>
<text x="219.7" y="187.1">4.7k ohm</text>
<text x="278.1" y="189.7">P1.4</text>
<text x="207" y="202.4">4.7k ohm</text>
<text x="278.1" y="204.9">P2.7</text>
<text x="278.1" y="215.1">P2.5</text>
<text x="278.1" y="212.5">P2.6</text>
<text x="214.6" y="220.1">470 ohm</text>
<text x="278.1" y="220.1">P2.3</text>
<text x="278.1" y="217.6">P2.4</text>
<text x="278.1" y="227.8">P2.0</text>
<text x="278.1" y="225.2">P2.1</text>
<text x="278.1" y="222.7">P2.2</text>
<text x="204.4" y="230.3">NO CONNECT</text>
<text x="224.8" y="232.8">SEVEN SEGMENT DISPLAY</text>
<text x="278.1" y="240.5">P3.2 INT0</text>
<text x="364.5" y="255.7">HARSH RATHORE</text>
<text x="234.9" y="258.2">TSOP 38238</text>
<text x="364.5" y="260.7">ESD_FALL_2019</text>
<text x="364.5" y="265.8">ESD_FINAL_PROJECT</text>
<text x="372.1" y="270.9">2/2</text>
</g>
<g font-size="2.5" fill="#808080">
<text x="243.3" y="39.2" transform="rotate(-90 243.3 39.2)">R4</text>
<text x="238.5" y="53.8" transform="rotate(-90 238.5 53.8)">R1</text>
<text x="245.7" y="58.3">R3</text>
<text x="257.6" y="58.5" transform="rotate(-90 257.6 58.5)">VCC</text>
<text x="192" y="77.2">L293D</text>
<text x="229.7" y="83.9" transform="rotate(-90 229.7 83.9)">VCC</text>
<text x="69.9" y="97" transform="rotate(-90 69.9 97)">TUXGR_16X2_R2</text>
<text x="69.9" y="116" transform="rotate(-90 69.9 116)">DIS1</text>
<text x="101.5" y="114.3" transform="rotate(-90 101.5 114.3)">VCC</text>
<text x="121.3" y="117.9" transform="rotate(-90 121.3 117.9)">VCC</text>
<text x="170.8" y="117.9" transform="rotate(-90 170.8 117.9)">VCC</text>
<text x="114.9" y="121.2">R2</text>
<text x="260.9" y="123">VCC</text>
<text x="255.8" y="132">R7</text>
<text x="260.9" y="138.2">VCC</text>
<text x="253.3" y="148.4">VCC</text>
<text x="255.8" y="147.2">R8</text>
<text x="260.9" y="153.5">VCC</text>
<text x="253.3" y="162.5">R9</text>
<text x="260.9" y="168.7">VCC</text>
<text x="251.9" y="177.7">R10</text>
<text x="231.6" y="182.8">R13</text>
<text x="224.1" y="192.9">R11</text>
<text x="251.8" y="197.1">VCC</text>
<text x="211.2" y="200.5">R12</text>
<text x="236.6" y="204.8">VCC</text>
<text x="232.4" y="210.6">U$1</text>
<text x="206.3" y="217" transform="rotate(-90 206.3 217)">VCC</text>
<text x="217.7" y="218.3">R6</text>
</g>
<g font-size="2.1" fill="#808080">
<text x="207.6" y="35.5">GND</text>
<text x="217" y="34.4">7</text>
<text x="206.4" y="43.1">VOUT</text>
<text x="217" y="47.1">1</text>
<text x="217" y="42">8</text>
<text x="207.7" y="53.3">OSC</text>
<text x="207.8" y="48.2">VDD</text>
<text x="217" y="52.2">6</text>
<text x="207.3" y="58.4">/RES</text>
<text x="217" y="57.3">9</text>
<text x="207.3" y="63.5">/SCE</text>
<text x="208.6" y="66">D/C</text>
<text x="217" y="64.9">4</text>
<text x="217" y="62.4">5</text>
<text x="206.8" y="68.5">SCLK</text>
<text x="207.2" y="71.1">SDIN</text>
<text x="217" y="67.4">2</text>
<text x="217" y="69.9">3</text>
<text x="86.1" y="76.2">NC</text>
<text x="91.8" y="77.6">15</text>
<text x="91.8" y="75">16</text>
<text x="86.1" y="78.7">NC</text>
<text x="86.4" y="83.8">D6</text>
<text x="86.4" y="81.2">D7</text>
<text x="91.8" y="82.6">13</text>
<text x="91.8" y="80.1">14</text>
<text x="185.7" y="80.1">9</text>
<text x="191.6" y="81.2">3-4EN</text>
<text x="201.5" y="81.2">VCC2</text>
<text x="211.9" y="80.1">8</text>
<text x="86.4" y="88.9">D4</text>
<text x="86.4" y="86.3">D5</text>
<text x="91.8" y="87.7">11</text>
<text x="91.8" y="85.2">12</text>
<text x="184.5" y="85.2">10</text>
<text x="191.6" y="86.3">3A</text>
<text x="204.6" y="86.3">2A</text>
<text x="211.9" y="85.2">7</text>
<text x="86.4" y="93.9">D2</text>
<text x="86.4" y="91.4">D3</text>
<text x="91.8" y="95.3">8</text>
<text x="91.8" y="92.8">9</text>
<text x="91.8" y="90.3">10</text>
<text x="184.5" y="95.3">12</text>
<text x="184.7" y="90.3">11</text>
<text x="191.6" y="91.4">3Y</text>
<text x="204.6" y="91.4">2Y</text>
<text x="211.9" y="95.3">5</text>
<text x="211.9" y="90.3">6</text>
<text x="86.4" y="99">D0</text>
<text x="86.4" y="96.5">D1</text>
<text x="87.7" y="101.6">E</text>
<text x="91.8" y="100.4">6</text>
<text x="91.8" y="97.9">7</text>
<text x="184.5" y="100.4">13</text>
<text x="191.6" y="101.6">GND3</text>
<text x="191.6" y="96.5">GND4</text>
<text x="201.3" y="101.6">GND1</text>
<text x="201.3" y="96.5">GND2</text>
<text x="211.9" y="100.4">4</text>
<text x="84.9" y="104.1">R/W</text>
<text x="86.2" y="106.6">RS</text>
<text x="91.8" y="105.5">4</text>
<text x="91.8" y="103">5</text>
<text x="184.5" y="105.5">14</text>
<text x="191.6" y="106.6">4Y</text>
<text x="204.6" y="106.6">1Y</text>
<text x="211.9" y="105.5">3</text>
<text x="81.6" y="109.2">CONTR</text>
<text x="84.7" y="111.7">VCC</text>
<text x="91.8" y="113.1">1</text>
<text x="91.8" y="110.6">2</text>
<text x="91.8" y="108">3</text>
<text x="110.2" y="113.1">3</text>
<text x="114" y="110.6" transform="rotate(-90 114 110.6)">2</text>
<text x="117.2" y="113.1">1</text>
<text x="184.5" y="110.6">15</text>
<text x="191.6" y="111.7">4A</text>
<text x="204.6" y="111.7">1A</text>
<text x="211.9" y="110.6">2</text>
<text x="84.4" y="114.3">GND</text>
<text x="184.5" y="115.7">16</text>
<text x="191.6" y="116.8">VCC1</text>
<text x="201.2" y="116.8">1-2EN</text>
<text x="211.9" y="115.7">1</text>
<text x="237.5" y="129.5">R0</text>
<text x="242.9" y="128.4">R0</text>
<text x="242.9" y="143.6">R1</text>
<text x="237.5" y="144.7">R1</text>
<text x="237.5" y="159.9">R2</text>
<text x="242.9" y="158.8">R2</text>
<text x="202.6" y="174.6" transform="rotate(-90 202.6 174.6)">C1</text>
<text x="223" y="174.6" transform="rotate(-90 223 174.6)">C2</text>
<text x="237.5" y="175.2">R3</text>
<text x="242.9" y="174.1">R3</text>
<text x="181.2" y="180" transform="rotate(-90 181.2 180)">C0</text>
<text x="201.5" y="180" transform="rotate(-90 201.5 180)">C1</text>
<text x="221.9" y="180" transform="rotate(-90 221.9 180)">C2</text>
<text x="221.2" y="212.1">P$3</text>
<text x="249.9" y="212.1">P$1</text>
<text x="249.9" y="214.7">P$2</text>
<text x="249.9" y="219.8">P$8</text>
<text x="249.9" y="217.2">P$7</text>
<text x="220" y="227.4">P$10</text>
<text x="221.2" y="224.8">P$6</text>
<text x="249.9" y="224.8">P$5</text>
<text x="249.9" y="227.4">P$4</text>
<text x="249.9" y="222.3">P$9</text>
<text x="243.3" y="241.2">OUT</text>
<text x="243.1" y="251.3">GND</text>
<text x="245.2" y="246.3">V+</text>
<text x="243.1" y="253.9">GND</text>
</g>
<text font-size="2.1" fill="#c90d0c" x="73.2" y="105.9" transform="rotate(-90 73.2 105.9)">LCD DISPLAY 16x2</text>
<text font-size="1.8" fill="#c90d0c" x="200.7" y="57.9" transform="rotate(-90 200.7 57.9)">LPH-7366</text>
<g font-size="1.8" fill="#808080">
<text x="229.4" y="212.1">dp</text>
<text x="243.4" y="214.7">f</text>
<text x="243.4" y="212.1">g</text>
<text x="243.4" y="219.8">d</text>
<text x="243.4" y="217.2">e</text>
<text x="229.4" y="224.8">CC</text>
<text x="229.4" y="227.4">CC</text>
<text x="243.4" y="227.4">a</text>
<text x="243.4" y="224.8">b</text>
<text x="243.4" y="222.3">c</text>
</g>
</svg>
